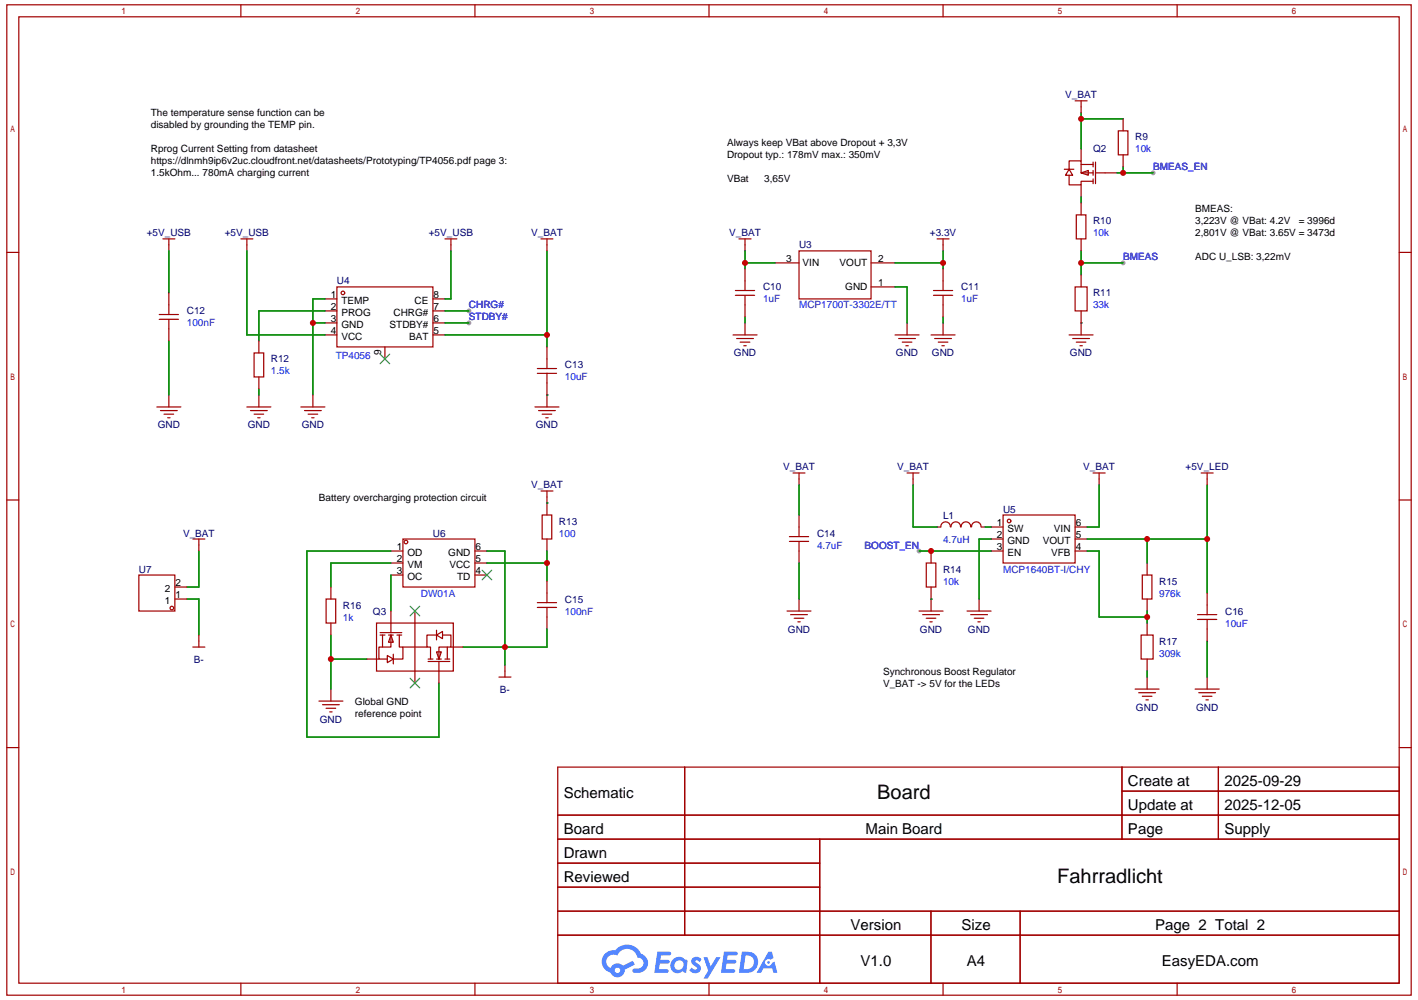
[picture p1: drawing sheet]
<svg xmlns="http://www.w3.org/2000/svg" width="297mm" height="210mm" viewBox="0 0 297 210" stroke-linecap="round" stroke-linejoin="round" font-family="sans-serif">
<g fill="#999">
<circle cx="98.3" cy="65.2" r=".5"/>
<circle cx="98.3" cy="67.7" r=".5"/>
<circle cx="241.7" cy="36.2" r=".5"/>
<circle cx="235.4" cy="55.1" r=".5"/>
<circle cx="192.6" cy="115.5" r=".5"/>
</g>
<g fill="none" stroke="#a10000" stroke-width=".25">
<path d="M1.4 1h294.4v207.5h-294.4zM3.9 3.5h289.3v202.5h-289.3zM50.5 1v2.5M99.5 1v2.5M148.6 1v2.5M197.6 1v2.5M246.7 1v2.5M1.4 52.9h2.5M293.2 52.9h2.6M1.4 104.8h2.5M293.2 104.8h2.6M1.4 156.7h2.5"/>
<path d="M293.2 156.7h2.6M116.9 160.7h176.3v45.3h-176.3zM116.9 170.8h176.3M116.9 175.8h176.3M143.5 160.7v35.3M171.8 175.8v30.2M235.1 160.7v15.1M235.1 165.8h58.1M255.4 160.7v15.1M116.9 180.9h54.9M116.9 190.9h176.3M116.9 185.9h54.9"/>
<path d="M116.9 196h176.3M195.1 190.9v15.1M213.8 190.9v15.1M50.5 206v2.5M99.5 206v2.5M148.6 206v2.5M197.6 206v2.5M246.7 206v2.5"/>
</g>
<g fill="#5487ff">
<path d="M145.2 200.8a1.29 1.29 0 0 1 1.8 .2l-.4 .7a.54 .54 0 0 0-.9-.3l.1 .2a1.33 1.33 0 0 1 1 1.8 1.46 1.46 0 0 1-2.4-.1l.6-.6 .7 .5a.31 .31 0 0 0 .4-.3 .31 .31 0 0 0-.3-.3 1.11 1.11 0 0 1-.6-1.8z"/>
<path d="M147.4 200.6h.9l.6 1.9 1.2-1.9h.9l-2.7 4.5h-.9l1-1.7z"/>
<path d="M137.8 199.4h1.6a1.3 1.3 0 0 1 1.2 .2 .39 .39 0 0 1-.3 .6h-1.8l-.1 .9h1.6a.39 .39 0 0 1 .4 .5 .39 .39 0 0 1-.5 .3h-1.6l-.2 1.2h1.4a.45 .45 0 0 1 .5 .1 .45 .45 0 0 1 .1 .5l-.4 .2h-2.6z"/>
<path d="M151.7 199.4h1.6a1.31 1.31 0 0 1 1.3 .2 .39 .39 0 0 1-.4 .6h-1.7l-.1 .9h1.6a.39 .39 0 0 1 .3 .5 .39 .39 0 0 1-.4 .3h-1.6l-.2 1.2h1.3a.45 .45 0 0 1 .5 .1 .45 .45 0 0 1 .2 .5l-.4 .2h-2.6z"/>
<path d="M161 199.4h.8l.3 1.4-.6 .3a.75 .75 0 0 0-1.1 .3 .75 .75 0 0 0 .5 1 .75 .75 0 0 0 .9-.6l.5-.3 .6 2.4h-.8l-.3-1h-1.8l-.5 1h-.9z"/>
<path d="M155.5 199.4l-.6 4.5h1.4a2.25 2.25 0 0 0 2.6-2.3 2.25 2.25 0 0 0-2.7-2.2zM156.2 200.2a1.49 1.49 0 0 1 1.8 1.5 1.49 1.49 0 0 1-1.9 1.4h-.3z"/>
<path d="M140.9 201.2a1.58 1.58 0 0 0-.2 2.1 1.58 1.58 0 0 0 2.1 .4l.2-.2 .8 .4 .3-2.5-.2-.3h-.4a1.58 1.58 0 0 0-2.6 .1zM141.6 201.6a.97 .97 0 0 1 1.6 .4 .97 .97 0 0 1-1 1.2 .93 .93 0 0 1-.9-.6 .93 .93 0 0 1 .3-1z"/>
<path d="M126.8 199.8a2.34 2.34 0 0 0 1.2 4 1.53 1.53 0 0 0 1.7 1 1.53 1.53 0 0 0 1.2-1.6l2.2-1.1-.5-.8-2.1 1.1a1.56 1.56 0 0 0-2.5 .4 1.48 1.48 0 0 1-.8-2 1.48 1.48 0 0 1 2.2-.5 2.21 2.21 0 0 1 2.3-1.4 2.21 2.21 0 0 1 1.9 1.8 1.15 1.15 0 0 1 1.3 1 1.15 1.15 0 0 1-1.1 1.3h-.7a.46 .46 0 0 0-.6 .3 .46 .46 0 0 0 .5 .6 2.15 2.15 0 0 0 2.5-1 2.15 2.15 0 0 0-.4-2.6l-.8-.4a3.2 3.2 0 0 0-5.4-.8l-1.1 .1zM128.8 203.3a.6 .6 0 0 1 1.2 0 .6 .6 0 0 1-1.2 0z"/>
<circle cx="161.1" cy="201.7" r=".28"/>
</g>
<g fill="none" stroke="#a10000" stroke-width=".25">
<path d="M223.1 35.5h2M224.1 35.5l.7 1.2h-1.5zM224.1 36.7v2h2.5v-.7h2.5M224.1 35.5v-1.8h2.5v2.5h2.5M225.3 21.1h2.5M226.6 36.2l1.5-.5v1zM226.6 34.5h2.5M226.6 21.1v2.5M226.6 31.2v2.5M226.6 38.7v2.6M229.1 34v1M229.1 35.7v1"/>
<path d="M229.1 37.5v1M229.6 34v4.5M229.6 36.2h4.5M234.4 27.4h2v5.1h-2zM235.4 24.9v2.5M235.4 32.5v2.5M34.1 50.1h2.5M35.4 50.1v2.5M50.5 50.1h2.5M51.7 50.1v2.5M93.2 50.1h2.6M94.5 50.1v2.5"/>
<path d="M113.4 50.1h2.5M114.6 50.1v2.5M154.9 50.1h2.5M156.1 50.1v2.5M156.1 56.3v4.6M162.4 55.1h5.1M167.5 52.6h15.1v10h-15.1zM182.6 55.1h5M196.4 50.1h2.5M197.6 50.1v2.5M197.6 56.3v4.6M225.6 45h2v5.1h-2z"/>
<path d="M226.6 42.5v2.5M226.6 50.1v2.5M226.6 57.6v2.5M33.4 65.9h4M33.4 66.9h4M35.4 61.4v4.5M35.4 66.9v4.5M53.2 74h2.1v5h-2.1zM54.3 71.4v2.6M54.3 79v2.5M68.1 62.6h2.5M68.1 65.2h2.5"/>
<path d="M68.1 67.7h2.5M68.1 70.2h2.5M70.6 60.1h20.1v12.6h-20.1zM80.7 72.7v2.5M90.7 62.6h2.5M90.7 65.2h2.5M90.7 67.7h2.5M90.7 70.2h2.5M112.6 78.2h4M112.6 77.2h4M114.6 72.7v4.5M114.6 78.2v7.1"/>
<path d="M153.6 70.2h5.1M154.1 61.9h4M154.1 60.9h4M154.4 70.9h3.5M155.1 71.7h2M155.9 72.4h.5M156.1 61.9v4.5M156.1 67.7v2.5M182.6 60.1h5M187.6 70.2h5M188.3 70.9h3.6M189.1 71.7h2"/>
<path d="M189.8 72.4h.5M190.1 67.7v2.5M195.1 70.2h5.1M195.6 61.9h4.1M195.6 60.9h4.1M195.9 70.9h3.5M196.6 71.7h2.1M197.4 72.4h.5M197.6 61.9v4.5M197.6 67.7v2.5M224.1 70.2h5M224.8 70.9h3.5"/>
<path d="M225.3 60.1h2.5v5.1h-2.5zM225.6 71.7h2M226.3 72.4h.5M226.6 65.2v5M32.9 85.3h5M33.6 86h3.5M34.4 86.8h2M35.1 87.5h.5M35.4 82.8v2.5M51.7 85.3h5.1M52.5 86h3.5M53.2 86.8h2.1"/>
<path d="M54 87.5h.5M54.3 82.8v2.5M63.1 85.3h5M63.8 86h3.5M64.6 86.8h2M65.3 87.5h.5M65.6 82.8v2.5M112.1 85.3h5M112.9 86h3.5M113.6 86.8h2M114.4 87.5h.5M166.2 99.1h2.5"/>
<path d="M167.5 99.1v2.5M190.1 99.1h2.5M191.4 99.1v2.5M229.1 99.1h2.5M230.3 99.1v2.5M251.7 99.1h2.5M253 99.1v2.5M40.4 113h2.5M41.7 113v2.5M81.9 115.5h2.5M81.9 118h2.5M84.4 113h15.1v10h-15.1z"/>
<path d="M99.5 115.5h2.6M99.5 118h2.6M113.4 102.9h2.5M113.6 107.9h2v5.1h-2zM114.6 102.9v5M114.6 113v2.5M165.4 113.5h4.1M165.4 112.4h4.1M167.5 107.9v4.5M167.5 113.5v4.5M194.1 118h2v5h-2zM195.1 115.5v2.5"/>
<path d="M196.4 110.4h.7M197.2 110.4a1 1 0 0 1 1-1.1 1 1 0 0 1 1 1.1M199.3 110.4a1 1 0 0 1 1-1.1 1 1 0 0 1 1 1.1M201.4 110.4a1 1 0 0 1 1-1.1 1 1 0 0 1 1 1.1M203.6 110.4a1 1 0 0 1 1-1.1 1 1 0 0 1 1 1.1M205.7 110.4h.7M207.7 115.5h2.5M207.7 110.4h2.5M207.7 113h2.5M210.2 107.9h15.1v10.1h-15.1zM225.3 115.5h2.5M225.3 110.4h2.5"/>
<path d="M225.3 113h2.5M240.4 118v2.5M29.1 120.5h7.5v7.5h-7.5zM36.6 125.5h2.6M36.6 123h2.6M40.4 135.6h2.5M41.7 133.1v2.5M68.3 125.5h2.1v5.1h-2.1zM69.3 123v2.5M69.3 130.6v2.5M76.9 138.1h2.5M78.9 130.6h16.1v10h-16.1z"/>
<path d="M79.7 132.6h4.5M79.7 133.1h1M80.2 133.1v2.5M81.2 137.4l1.2 .7-1.2 .8zM81.4 133.1h1M81.9 133.1l.5 1.5h-1zM81.9 133.1v2.5h-2.5v2.5h1.8M81.9 120.5h2.5M81.9 128v4.6M82.4 137.1v2M83.2 133.1h1M83.7 133.1v2.5h.7v2.5h-2"/>
<path d="M84.4 135.6h5.1M87 128v15.1M89.7 138.6h4.6M89.7 138.1h1M91.5 136.6h1l-.5 1.5zM91.5 133.1l1.2-.8v1.5zM91.5 133.1h-2v2.5h.7v2.5M91.5 132.1v2M91.5 138.1h1M92 138.6v4.5M92.7 133.1h1.8v2.5h-2.5v2.5M93.2 138.1h1.1"/>
<path d="M93.7 135.6v2.5M94.5 135.6h2.5M99.5 120.5h2.6M105.8 139.4v2.5M112.6 126.3h4M112.6 127.3h4M114.6 121.8v4.5M114.6 127.3v4.5M164.9 128h5.1M165.7 128.8h3.5M166.5 129.6h2M167.2 130.3h.5"/>
<path d="M167.5 125.5v2.5M192.6 128h5M193.4 128.8h3.5M194.1 129.6h2M194.9 130.3h.5M195.1 123v5M202.7 128h5M203.4 128.8h3.6M204.2 129.6h2M204.9 130.3h.5M205.2 125.5v2.5M239.2 133.1h2.5v5h-2.5z"/>
<path d="M239.4 120.5h2v5h-2zM240.4 125.5v2.5M240.4 130.6v2.5M240.4 138.1v2.5M251 128.8h4M251 129.8h4M253 124.3v4.5M253 129.8v4.5M66.8 146.9h5.1M67.6 147.7h3.5M68.3 148.4h2.1M69.1 149.2h.5"/>
<path d="M69.3 144.4v2.5M104.6 141.9h2.5M237.9 144.4h5M238.6 145.2h3.6M239.4 145.9h2M240.2 146.7h.5M240.4 141.9v2.5M250.5 144.4h5M251.2 145.2h3.5M252 145.9h2M252.7 146.7h.5M253 141.9v2.5"/>
<circle cx="71.9" cy="61.4" r=".38"/>
<circle cx="85.1" cy="113.6" r=".38"/>
<circle cx="211.5" cy="109.2" r=".38"/>
<circle cx="36" cy="127.4" r=".38"/>
</g>
<g fill="none" stroke="#008700" stroke-width=".25">
<path d="M226.6 23.6v7.6M226.6 24.9h8.8M234.1 36.2h7.6M235.4 35v1.2M35.4 52.6v8.8M51.7 52.6v17.6h16.4M94.5 52.6v10h-1.3M114.6 52.6v20.1M156.1 55.1h6.3M156.1 52.6v3.7M187.6 55.1h10M197.6 52.6v3.7"/>
<path d="M226.6 41.3v1.2M226.6 52.6v5M226.6 55.1h8.8M35.4 71.4v11.4M65.6 67.7h2.5M68.1 62.6h-2.5v20.2M68.1 65.2h-13.8v6.2M93.2 67.7h5.1M93.2 70.2h21.4M93.2 65.2h5.1M156.1 66.4v1.3M187.6 60.1h2.5v7.6"/>
<path d="M197.6 66.4v1.3M226.6 67.7h.1M54.3 81.5v1.3M114.6 82.8h.1M41.7 115.5v7.5h-2.5M81.9 115.5h-17.6v39h27.7v-11.4M81.9 118h-12.6v5M102.1 115.5h3.7v23.9M102.1 118h12.5M114.6 105.4h.1M114.6 115.5v6.3M167.5 101.6v6.3"/>
<path d="M167.5 118v7.5M191.4 101.6v8.8h5M192.6 115.5h15.1M206.4 110.4h1.3M207.7 113h-2.5v12.5M227.8 113h25.2M227.8 115.5h2.5v13.8h10.1M230.3 101.6v8.8h-2.5M240.4 113v5M253 101.6v22.7M39.2 125.5h2.5v7.6M69.3 133.1v11.3"/>
<path d="M69.3 138.1h7.6M81.9 120.5v7.5M114.6 131.8v3.8h-17.6M195.1 125.5h.1M240.4 128v2.6M253 134.3v7.6M240.4 140.6v1.3"/>
</g>
<path d="M79.7 74.2l2 2M81.7 74.2l-2 2M101 119.5l2.1 2M103.1 119.5l-2.1 2M86 127l2 2.1M88 127l-2 2.1M86 142.1l2 2M88 142.1l-2 2" fill="none" stroke="#3c3" stroke-width=".25"/>
<g fill="#c00">
<circle cx="65.6" cy="67.7" r=".63"/>
<circle cx="114.6" cy="70.2" r=".63"/>
<circle cx="240.4" cy="129.3" r=".63"/>
<circle cx="240.4" cy="113" r=".63"/>
<circle cx="253" cy="113" r=".63"/>
<circle cx="226.6" cy="24.9" r=".63"/>
<circle cx="235.4" cy="36.2" r=".63"/>
<circle cx="226.6" cy="55.1" r=".63"/>
<circle cx="156.1" cy="55.1" r=".63"/>
<circle cx="197.6" cy="55.1" r=".63"/>
<circle cx="114.6" cy="118" r=".63"/>
<circle cx="69.3" cy="138.1" r=".63"/>
<circle cx="195.1" cy="115.5" r=".63"/>
<circle cx="105.8" cy="135.6" r=".63"/>
</g>
<g font-size="4.2">
<text x="183.9" y="167.5">Board</text>
<text x="221.6" y="185.1">Fahrradlicht</text>
</g>
<g font-size="3.1">
<text x="118.2" y="167.2">Schematic</text>
<text x="236.4" y="164.7">Create at</text>
<text x="256.6" y="164.7">2025-09-29</text>
<text x="236.4" y="169.7">Update at</text>
<text x="256.6" y="169.7">2025-12-05</text>
<text x="118.2" y="174.7">Board</text>
<text x="118.2" y="179.8">Drawn</text>
<text x="181.4" y="174.7">Main Board</text>
<text x="236.4" y="174.7">Page</text>
<text x="256.6" y="174.7">Supply</text>
<text x="118.2" y="184.8">Reviewed</text>
<text x="178.2" y="194.9">Version</text>
<text x="201.5" y="194.9">Size</text>
<text x="242.1" y="194.9">Page 2 Total 2</text>
<text x="180.3" y="202.4">V1.0</text>
<text x="202.7" y="202.4">A4</text>
<text x="243.5" y="202.4">EasyEDA.com</text>
</g>
<g font-size="2.1" fill="#000080">
<text x="223.3" y="20.6">V_BAT</text>
<text x="237.9" y="29.4">R9</text>
<text x="229.1" y="31.9">Q2</text>
<text x="229.1" y="47">R10</text>
<text x="30.8" y="49.5">+5V_USB</text>
<text x="47.1" y="49.5">+5V_USB</text>
<text x="89.9" y="49.5">+5V_USB</text>
<text x="111.3" y="49.5">V_BAT</text>
<text x="152.8" y="49.5">V_BAT</text>
<text x="167.5" y="52.1">U3</text>
<text x="194.9" y="49.5">+3.3V</text>
<text x="70.6" y="59.6">U4</text>
<text x="39.2" y="65.9">C12</text>
<text x="159.9" y="60.9">C10</text>
<text x="201.4" y="60.9">C11</text>
<text x="229.1" y="62.1">R11</text>
<text x="56.8" y="76">R12</text>
<text x="118.4" y="77.2">C13</text>
<text x="153.8" y="74.7">GND</text>
<text x="187.8" y="74.7">GND</text>
<text x="195.3" y="74.7">GND</text>
<text x="224.2" y="74.7">GND</text>
<text x="33.1" y="89.8">GND</text>
<text x="51.9" y="89.8">GND</text>
<text x="63.2" y="89.8">GND</text>
<text x="112.3" y="89.8">GND</text>
<text x="164.1" y="98.6">V_BAT</text>
<text x="188" y="98.6">V_BAT</text>
<text x="227" y="98.6">V_BAT</text>
<text x="248.5" y="98.6">+5V_LED</text>
<text x="111.3" y="102.4">V_BAT</text>
<text x="210.2" y="107.4">U5</text>
<text x="38.4" y="112.4">V_BAT</text>
<text x="90.7" y="112.4">U6</text>
<text x="117.1" y="109.9">R13</text>
<text x="171.2" y="112.4">C14</text>
<text x="197.6" y="108.7">L1</text>
<text x="29.1" y="120">U7</text>
<text x="197.6" y="120">R14</text>
<text x="242.9" y="122.5">R15</text>
<text x="71.9" y="127.5">R16</text>
<text x="78.2" y="128.8">Q3</text>
<text x="118.4" y="126.3">C15</text>
<text x="256.8" y="128.8">C16</text>
<text x="165.1" y="132.6">GND</text>
<text x="192.8" y="132.6">GND</text>
<text x="202.9" y="132.6">GND</text>
<text x="242.9" y="135.1">R17</text>
<text x="40.6" y="138.8">B-</text>
<text x="104.8" y="145.1">B-</text>
<text x="238.1" y="148.9">GND</text>
<text x="250.7" y="148.9">GND</text>
<text x="67" y="151.4">GND</text>
</g>
<g font-size="2.1">
<text x="31.6" y="24.4">The temperature sense function can be</text>
<text x="31.6" y="26.9">disabled by grounding the TEMP pin.</text>
<text x="31.6" y="31.9">Rprog Current Setting from datasheet</text>
<text x="31.6" y="34.4">https://dlnmh9ip6v2uc.cloudfront.net/datasheets/Prototyping/TP4056.pdf page 3:</text>
<text x="152.4" y="30.7">Always keep VBat above Dropout + 3,3V</text>
<text x="152.4" y="33.2">Dropout typ.: 178mV max.: 350mV</text>
<text x="31.6" y="37">1.5kOhm... 780mA charging current</text>
<text x="152.4" y="38.2">VBat</text>
<text x="160.2" y="38.2">3,65V</text>
<text x="250.5" y="44.5">BMEAS:</text>
<text x="250.5" y="47">3,223V @ VBat: 4.2V</text>
<text x="272.2" y="47">= 3996d</text>
<text x="250.5" y="49.5">2,801V @ VBat: 3.65V = 3473d</text>
<text x="164.8" y="54.8">3</text>
<text x="168.2" y="55.8">VIN</text>
<text x="176" y="55.8">VOUT</text>
<text x="184.1" y="59.8">1</text>
<text x="184.1" y="54.8">2</text>
<text x="250.5" y="54.6">ADC U_LSB: 3,22mV</text>
<text x="69.3" y="62.3">1</text>
<text x="69.3" y="64.9">2</text>
<text x="71.5" y="63.6">TEMP</text>
<text x="86.9" y="63.6">CE</text>
<text x="90.9" y="64.9">7</text>
<text x="90.9" y="62.3">8</text>
<text x="177.1" y="60.8">GND</text>
<text x="69.3" y="67.4">3</text>
<text x="69.3" y="69.9">4</text>
<text x="71.5" y="66.1">PROG</text>
<text x="71.5" y="68.6">GND</text>
<text x="71.5" y="71.1">VCC</text>
<text x="81.6" y="68.6">STDBY#</text>
<text x="82.5" y="66.1">CHRG#</text>
<text x="85.7" y="71.1">BAT</text>
<text x="90.9" y="69.9">5</text>
<text x="90.9" y="67.4">6</text>
<text x="79.9" y="74.5" transform="rotate(-90 79.9 74.5)">9</text>
<text x="66.8" y="104.9">Battery overcharging protection circuit</text>
<text x="208.9" y="110.1">1</text>
<text x="208.9" y="112.7">2</text>
<text x="211.2" y="111.4">SW</text>
<text x="211.2" y="113.9">GND</text>
<text x="218.6" y="113.9">VOUT</text>
<text x="220.9" y="111.4">VIN</text>
<text x="225.4" y="112.7">5</text>
<text x="225.4" y="110.1">6</text>
<text x="83.1" y="115.2">1</text>
<text x="83.1" y="117.7">2</text>
<text x="85.4" y="116.4">OD</text>
<text x="85.4" y="118.9">VM</text>
<text x="93.9" y="116.4">GND</text>
<text x="94.2" y="118.9">VCC</text>
<text x="99.7" y="117.7">5</text>
<text x="99.7" y="115.2">6</text>
<text x="208.9" y="115.2">3</text>
<text x="211.2" y="116.4">EN</text>
<text x="220.3" y="116.4">VFB</text>
<text x="225.4" y="115.2">4</text>
<text x="34.5" y="124">2</text>
<text x="36.8" y="125.2">1</text>
<text x="36.8" y="122.7">2</text>
<text x="83.1" y="120.2">3</text>
<text x="85.4" y="121.5">OC</text>
<text x="95.8" y="121.5">TD</text>
<text x="99.7" y="120.2">4</text>
<text x="34.5" y="126.5">1</text>
<text x="185.1" y="141.4">Synchronous Boost Regulator</text>
<text x="185.1" y="143.9">V_BAT -&gt; 5V for the LEDs</text>
<text x="74.4" y="147.6">Global GND</text>
<text x="74.4" y="150.2">reference point</text>
</g>
<g font-size="2.1" fill="#00f">
<text x="237.9" y="31.9">10k</text>
<text x="241.7" y="35.7">BMEAS_EN</text>
<text x="229.1" y="49.5">10k</text>
<text x="235.4" y="54.6">BMEAS</text>
<text x="98.3" y="64.6">CHRG#</text>
<text x="159.9" y="63.4">1uF</text>
<text x="167.5" y="64.6">MCP1700T-3302E/TT</text>
<text x="201.4" y="63.4">1uF</text>
<text x="229.1" y="64.6">33k</text>
<text x="39.2" y="68.4">100nF</text>
<text x="98.3" y="67.1">STDBY#</text>
<text x="70.4" y="75.2">TP4056</text>
<text x="56.8" y="78.5">1.5k</text>
<text x="118.4" y="79.7">10uF</text>
<text x="117.1" y="112.4">100</text>
<text x="197.6" y="113.7">4.7uH</text>
<text x="171.2" y="114.9">4.7uF</text>
<text x="181.2" y="114.9">BOOST_EN</text>
<text x="210.2" y="120">MCP1640BT-I/CHY</text>
<text x="88.2" y="125">DW01A</text>
<text x="197.6" y="122.5">10k</text>
<text x="242.9" y="125">976k</text>
<text x="71.9" y="130">1k</text>
<text x="118.4" y="128.8">100nF</text>
<text x="256.8" y="131.3">10uF</text>
<text x="242.9" y="137.6">309k</text>
</g>
</svg>
